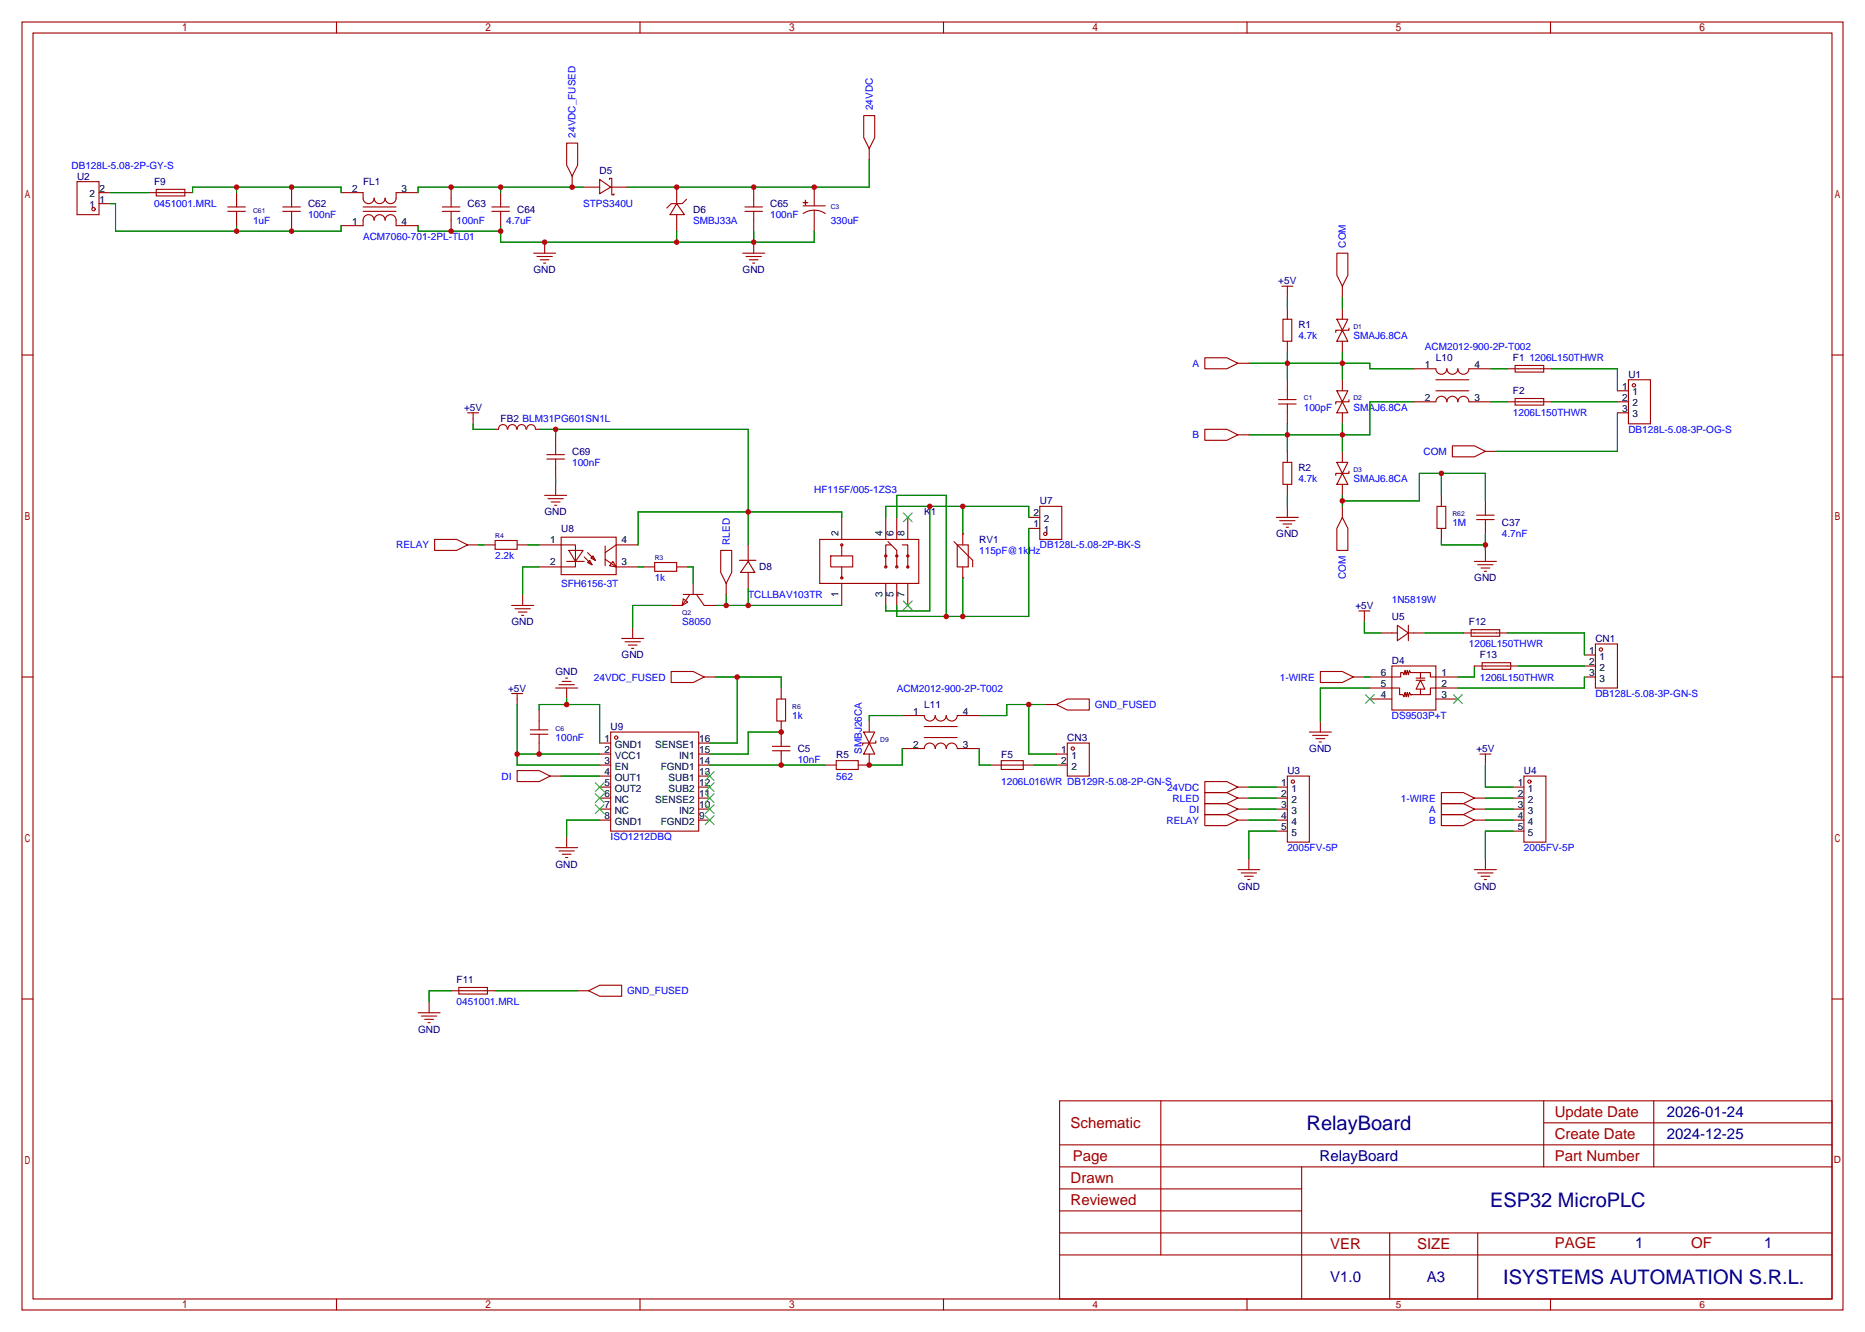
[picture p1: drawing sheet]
<svg xmlns="http://www.w3.org/2000/svg" width="431mm" height="307mm" viewBox="0 0 431 307" stroke-linecap="round" stroke-linejoin="round" font-family="sans-serif">
<g fill="none" stroke="#a10000" stroke-width=".25">
<path d="M5.1 5.1h420.3v297.2h-420.3zM7.6 7.6h415.3v292.1h-415.3zM77.7 5.1v2.5M147.7 5.1v2.5M217.8 5.1v2.5M287.9 5.1v2.5M357.9 5.1v2.5M130.8 33h2.5v5.1l-1.2 2.5-1.3-2.5zM199.4 26.7h2.5v5.1l-1.2 2.5-1.3-2.5zM200.7 34.3v2.5M17.8 41.9h5.1v7.6h-5.1zM22.9 47h2.5"/>
<path d="M22.9 44.4h2.5M34.3 44.4h10.1M36.1 43.7h6.6v1.5h-6.6zM52.6 48.8h4M52.6 47.8h4M54.6 44.4v3.4M54.6 48.8v3.3M65.3 48.8h4M65.3 47.8h4M67.3 43.2v4.6M67.3 48.8v4.5M78.7 52.1h5.1v-1.3a1.27 1.27 0 0 1 1.3-1.3 1.27 1.27 0 0 1 1.3 1.3 1.27 1.27 0 0 1 1.2-1.3 1.27 1.27 0 0 1 1.3 1.3 1.27 1.27 0 0 1 1.3-1.3 1.27 1.27 0 0 1 1.2 1.3v1.3h5.1"/>
<path d="M78.7 44.4h5.1v1.3a1.27 1.27 0 0 0 1.3 1.3 1.27 1.27 0 0 0 1.3-1.3 1.27 1.27 0 0 0 1.2 1.3 1.27 1.27 0 0 0 1.3-1.3 1.27 1.27 0 0 0 1.3 1.3 1.27 1.27 0 0 0 1.2-1.3v-1.3h5.1M83.8 48.8h7.6M83.8 47.8h7.6M102.1 48.8h4.1M102.1 47.8h4.1M104.1 43.2v4.6M104.1 48.8v4.5M113.5 48.8h4.1M113.5 47.8h4.1M115.6 44.4v3.4M115.6 48.8v3.3M123.2 58.4h5.1"/>
<path d="M124 59.2h3.5M124.7 59.9h2M125.7 55.9v2.5M132.1 40.6v2.6M134.6 43.2h3.8M138.4 41.4l2.6 1.8-2.6 1.5zM140.7 41.4v-.3h.5v3.9h.5v-.3M141 43.2h3.8M156.2 47l1.8 2.5h-3.3zM156.2 43.2v3.8M156.2 49.5v3.8M158.5 46l-1 1h-2.6l-1 1"/>
<path d="M171.4 58.4h5.1M172 48.8h4M172 47.8h4M172.2 59.2h3.6M173 59.9h2M174 43.2v4.6M174 48.8v4.5M174 55.9v2.5M185.4 46.7l1 .1zM185.4 47.5h5.1M185.9 46.2l.1 1zM188 48.5l1.5 .3 1 .5"/>
<path d="M188 48.5l-1.1 .1-1.5 .7M188 43.2v4.3M188 48.5v4.8M308.6 58.4h2.5v5.1l-1.2 2.5-1.3-2.5zM125.5 60.7h.5M173.7 60.7h.5M295.9 66h2.5M296.2 73.7h2v5h-2zM297.2 66v2.6M297.2 71.1v2.6M297.2 78.7v2.6M308.6 73.7h2.5l-1.2 2.5z"/>
<path d="M309.9 76.2l1.2 2.5h-2.5zM309.9 66v2.6M309.9 71.1v2.6M309.9 78.7v2.6M311.4 75.7v.5h-3v.5M5.1 81.9h2.5M107.9 95.2h2.6M109.2 95.2v2.6M117.1 99a1.01 1.01 0 0 0-1-1 1.01 1.01 0 0 0-1 1l-.8 .1M117.2 99a1.01 1.01 0 0 1 1.1-1 1.01 1.01 0 0 1 1 1M119.4 99a1.01 1.01 0 0 1 1-1 1.01 1.01 0 0 1 1 1M121.6 99a1.01 1.01 0 0 1 1-1 1.01 1.01 0 0 1 1 1"/>
<path d="M123.7 99.1h.8M278.1 82.6h5.1l2.6 1.2-2.6 1.3h-5.1zM278.1 99.1h5.1l2.6 1.2-2.6 1.3h-5.1zM285.8 83.8h2.5M295.1 93.2h4.1M295.1 92.2h4.1M297.2 87.6v4.6M297.2 93.2v4.6M308.6 90.2h2.5l-1.2 2.5zM309.9 92.7l1.2 2.5h-2.5zM309.9 87.6v2.6M309.9 95.2v2.6"/>
<path d="M311.4 92.2v.5h-3v.5M326.4 85.1h5.1a1.27 1.27 0 0 0 1.2 1.3 1.27 1.27 0 0 0 1.3-1.3 1.27 1.27 0 0 0 1.3 1.3 1.27 1.27 0 0 0 1.2-1.3 1.27 1.27 0 0 0 1.3 1.3 1.27 1.27 0 0 0 1.3-1.3h5.1M326.4 92.7h5.1a1.27 1.27 0 0 1 1.2-1.3 1.27 1.27 0 0 1 1.3 1.3 1.27 1.27 0 0 1 1.3-1.3 1.27 1.27 0 0 1 1.2 1.3 1.27 1.27 0 0 1 1.3-1.3 1.27 1.27 0 0 1 1.3 1.3h5.1M331.5 90.2h7.6M331.5 87.6h7.6M348 92.7h10.1M348 85.1h10.1M349.8 84.3h6.6v1.6h-6.6zM349.8 91.9h6.6v1.6h-6.6zM373.4 90.2h2.5M373.4 92.7h2.5M373.4 95.2h2.5"/>
<path d="M375.9 87.6h5.1v10.2h-5.1zM422.9 81.9h2.5M125.7 114.3h5.1M126.2 105.9h4.1M126.2 104.9h4.1M126.5 115.1h3.5M127.3 115.8h2M128 116.6h.5M128.3 100.3v4.6M128.3 105.9v4.6M128.3 111.8v2.5M194.3 119.4v5.1"/>
<path d="M204.5 119.4v5.1M207 119.4v5.1M209.5 119.4v5.1M237.5 119.4h2.5M240 116.8h5.1v7.7h-5.1zM285.8 100.3h2.5M294.6 119.4h5.1M296.2 106.7h2v5.1h-2zM297.2 104.1v2.6M297.2 111.8v2.5M297.2 116.8v2.6M308.6 106.7h2.5l-1.2 2.5z"/>
<path d="M309.9 109.2l1.2 2.6h-2.5zM309.9 119.4l1.2 2.5v5.1h-2.5v-5.1zM309.9 104.1v2.6M309.9 111.8v2.5M309.9 116.8v2.6M311.4 108.7v.5h-3v.5M331.7 116.8h2.1v5.1h-2.1zM332.7 114.3v2.5M335.3 102.9h5.1l2.5 1.2-2.5 1.3h-5.1zM340.9 119.9h4M340.9 118.9h4M342.9 104.1h2.5"/>
<path d="M342.9 115.6v3.3M342.9 119.9v3.3M100.3 124.5h5.1l2.5 1.2-2.5 1.3h-5.1zM107.9 125.7h2.6M111.8 125.7h2.5M114.3 124.7h5.1v2h-5.1zM118.1 139.7h5.1M119.4 125.7h2.5M120.6 137.2v2.5M124.5 125.7h8.3v5.1h-8.3M129.5 124h12.7v8.6h-12.7zM130.8 129.5h4.1"/>
<path d="M131.3 127h3.3l-1.8 2.5zM134.9 128.5l1.8 1.8M135.6 129.8l.5-.5 .6 1zM135.6 127.5l1.8 1.8M136.9 128.3l.5 1-1-.5zM139.7 129l2.5 1.8M139.7 126v4.6M141.5 129.5l.7 1.3-1.5-.2zM142.2 130.8h5.1M147.3 125.7h-5.1l-2.5 1.8M148.6 130.8h2.5M151.1 129.8h5.1v2h-5.1z"/>
<path d="M154.9 139.7h2.6M156.2 130.8h2.5M157.7 138.2l1 .7-1.2 .8zM157.7 137.2h4.6M159.3 137.2l-1.8 2.5M160 134.6v2.6M160.8 137.2l1.8 2.5h2.5M166.4 127h2.5v5.1l-1.3 2.5-1.2-2.5zM167.6 134.6v2.6M170.7 129.3h3.8M172.7 129.5l1.5 2.6h-3.3zM172.7 125.7v3.8"/>
<path d="M172.7 132.1v3.8M189.2 124.5h22.9v10.1h-22.9zM191.8 128.3h5v2.5h-5zM194.3 125.7v2.6M194.3 130.8v2.5M194.3 134.6v5.1M204.5 134.6v5.1M205 125l2 2v3.8M205.7 125.7h-1.2v5.1M207 134.6v5.1M208.3 125.7h1.2v5.4M209.5 134.6v5.1"/>
<path d="M220.2 125l4.3 4.3v1.5M221 125.7h2.5v5.1h-2.5zM222.2 133.3h.1M222.2 123.2h.1M222.2 123.2v2.5M222.2 130.8v2.5M237.5 121.9h2.5M295.4 120.1h3.6M296.2 120.9h2M296.9 121.7h.5M332.7 121.9v2.6M340.4 129.5h5"/>
<path d="M341.1 130.3h3.6M341.9 131.1h2M342.6 131.8h.6M342.9 127v2.5M5.1 156.2h2.5M118.9 140.5h3.5M119.6 141.2h2.1M120.4 142h.5M128.3 158.8h5M129 158h3.6M129.8 157.2h2M130.6 156.5h.5"/>
<path d="M130.8 158.8v2.5M143.5 147.3h5.1M144.3 148.1h3.5M145 148.8h2.1M145.8 149.6h.5M146 144.8v2.5M154.9 154.9h5.1l2.6 1.3-2.6 1.3h-5.1zM162.6 156.2h2.5M180.3 158.8v2.5M304.8 154.9h5.1l2.5 1.3-2.5 1.3h-5.1zM312.4 156.2h2.6M313.7 141h2.5"/>
<path d="M315 141v2.5M316.2 156.2h7.1v-1h.5l.3 .5 .3-1 .2 1 .3-1 .2 1 .3-1 .2 .5h4.6v1h6.3M316.2 158.8h6.9v1.5h.7l.3 .5 .3-1 .2 1 .3-1 .2 1 .3-1 .2 .5h4.6v-1.5h6.3M318.8 146h3.8M321.3 153.7h10.2v10.1h-10.2zM322.6 144.3l2.5 1.7-2.5 1.8zM325.1 144.3v3.5M325.1 146h3.8M326.9 157h2M326.9 156.5h2M327.9 157l1 2h-2zM327.9 155.2v1.3"/>
<path d="M327.9 159v1.3M337.8 146h10.2M339.6 145.3h6.6v1.5h-6.6zM340.4 153.7h10.1M342.1 152.9h6.6v1.5h-6.6zM365.8 156.2h2.5M365.8 151.1h2.5M365.8 153.7h2.5M368.3 148.6h5.1v10.2h-5.1zM422.9 156.2h2.5M118.1 160h2.5M119.4 177.8h5.1l2.5 1.3-2.5 1.2h-5.1z"/>
<path d="M119.4 160v2.6M122.4 169.4h4.1M122.4 168.4h4.1M124.5 163.8v4.6M124.5 169.4v4.6M127 179.1h2.5M138.4 174h2.6M138.4 171.4h2.6M138.4 176.5h2.6M138.4 179.1h2.6M141 168.9h20.3v22.9h-20.3zM161.3 174h2.5"/>
<path d="M161.3 171.4h2.5M161.3 176.5h2.5M161.3 179.1h2.5M178.3 173.2h4.1M178.3 172.2h4.1M179.3 161.3h2.1v5.1h-2.1zM180.3 166.4v5.8M180.3 173.2v3.3M190.5 176.5h2.5M193 175.5h5.1v2h-5.1zM199.4 168.9h2.5l-1.2 2.5zM200.7 171.4l1.2 2.6h-2.5z"/>
<path d="M200.7 166.4v2.5M200.7 174v2.5h-2.6M202.2 170.9v.5h-3.1v.6M208.3 165.1h5.1a1.27 1.27 0 0 0 1.2 1.3 1.27 1.27 0 0 0 1.3-1.3 1.27 1.27 0 0 0 1.3 1.3 1.27 1.27 0 0 0 1.2-1.3 1.27 1.27 0 0 0 1.3 1.3 1.27 1.27 0 0 0 1.3-1.3h5.1M208.3 172.7h5.1a1.27 1.27 0 0 1 1.2-1.3 1.27 1.27 0 0 1 1.3 1.3 1.27 1.27 0 0 1 1.3-1.3 1.27 1.27 0 0 1 1.2 1.3 1.27 1.27 0 0 1 1.3-1.3 1.27 1.27 0 0 1 1.3 1.3h5.1M213.4 167.6h7.6M213.4 170.2h7.6M228.6 176.5h10.2M231.1 175.5h5.1v2h-5.1zM241.3 162.6h2.5M243.8 162.6l2.6-1.3h5.1v2.5h-5.1zM243.8 174h2.6"/>
<path d="M243.8 176.5h2.6M246.4 171.4h5.1v7.7h-5.1zM297.2 179.1h5.1v15.2h-5.1zM302.3 168.9h5M303 169.7h3.6M303.8 170.4h2M304.5 171.2h.6M304.8 166.4v2.5M316.2 161.3h5.1M331.5 161.3h5M341.6 174h2.6M342.9 174v2.5"/>
<path d="M351.8 179.1h5.1v15.2h-5.1zM128.3 195.6h5M129 196.3h3.6M129.8 197.1h2M130.6 197.9h.5M130.8 193v2.6M138.4 181.6h2.6M138.4 184.1h2.6M138.4 186.7h2.6M138.4 189.2h2.6M161.3 181.6h2.5M161.3 184.1h2.5"/>
<path d="M161.3 186.7h2.5M161.3 189.2h2.5M278.1 180.3h5.1l2.6 1.3-2.6 1.3h-5.1zM278.1 182.9h5.1l2.6 1.2-2.6 1.3h-5.1zM278.1 185.4h5.1l2.6 1.3-2.6 1.3h-5.1zM278.1 188h5.1l2.6 1.2-2.6 1.3h-5.1zM285.8 181.6h2.5M285.8 184.1h2.5M285.8 186.7h2.5M285.8 189.2h2.5M288.3 198.1v2.6M294.6 181.6h2.6"/>
<path d="M294.6 184.1h2.6M294.6 186.7h2.6M294.6 189.2h2.6M294.6 191.8h2.6M332.7 185.4h5.1l2.6 1.3-2.6 1.3h-5.1zM332.7 188h5.1l2.6 1.2-2.6 1.3h-5.1zM332.7 182.9h5.1l2.6 1.2-2.6 1.3h-5.1zM340.4 184.1h2.5M340.4 186.7h2.5M340.4 189.2h2.5M342.9 198.1v2.6M349.2 181.6h2.6"/>
<path d="M349.2 184.1h2.6M349.2 186.7h2.6M349.2 189.2h2.6M349.2 191.8h2.6M285.8 200.7h5M286.5 201.4h3.6M287.3 202.2h2M288 202.9h.5M340.4 200.7h5M341.1 201.4h3.6M341.9 202.2h2M342.6 202.9h.6"/>
<path d="M5.1 230.5h2.5M96.5 233.7h5.1M97.3 234.4h3.5M98 235.2h2.1M98.8 236h.5M99.1 231.1v2.6M104.1 228.6h10.2M105.9 227.8h6.6v1.6h-6.6zM133.3 228.6h2.6M135.9 228.6l2.5-1.3h5.1v2.6h-5.1zM422.9 230.5h2.5M244.6 254h178.3v45.7h-178.3z"/>
<path d="M268 254v35.6M356.4 254v15.2M356.4 259.1h66.5M381.8 254v15.2M244.6 274.3h55.9M244.6 269.2h178.3M244.6 279.4h55.9M244.6 264.2h178.3M300.5 269.2v30.5M77.7 299.7v2.6M147.7 299.7v2.6M217.8 299.7v2.6"/>
<path d="M244.6 289.6h178.3M244.6 284.5h178.3M287.9 299.7v2.6M320.8 284.5v15.2M341.1 284.5v15.2M357.9 299.7v2.6"/>
<circle cx="21.6" cy="48.3" r=".38"/>
<circle cx="377.2" cy="88.9" r=".38"/>
<circle cx="194.3" cy="133.4" r=".25"/>
<circle cx="194.3" cy="125.7" r=".25"/>
<circle cx="204.5" cy="130.8" r=".25"/>
<circle cx="204.5" cy="128.3" r=".25"/>
<circle cx="207" cy="128.3" r=".25"/>
<circle cx="207" cy="130.8" r=".25"/>
<circle cx="209.5" cy="130.8" r=".25"/>
<circle cx="209.5" cy="128.3" r=".25"/>
<circle cx="241.3" cy="123.2" r=".38"/>
<circle cx="369.6" cy="149.9" r=".38"/>
<circle cx="142.2" cy="170.2" r=".38"/>
<circle cx="247.6" cy="172.7" r=".38"/>
<circle cx="298.4" cy="180.3" r=".38"/>
<circle cx="353.1" cy="180.3" r=".38"/>
</g>
<g fill="none" stroke="#008700" stroke-width=".25">
<path d="M200.7 36.8v6.4h-55.9M25.4 47h1.3v6.3h52v-1.2M25.4 44.4h8.9M44.4 44.4v-1.2h34.3v1.2M54.6 43.2v1.2M54.6 52.1v1.2M96.5 52.1v1.2h19.1M115.6 52.1v3.8h72.4v-2.6M115.6 43.2v1.2M134.6 43.2h-38.1v1.2M156.2 53.3v2.6M174 53.3v2.6"/>
<path d="M297.2 68.6v2.5M309.9 68.6v2.5M109.2 97.8v1.3h5.1M124.5 99.1h48.2v26.6M128.3 99.1v1.2M288.3 83.8h27.9v1.3h10.2M297.2 81.3v6.3M297.2 97.8v6.3M309.9 81.3v6.3M309.9 97.8v6.3M326.4 92.7h-10.2v7.6h-27.9M344.2 85.1h3.8"/>
<path d="M344.2 92.7h3.8M358.1 85.1h15.3v5.1M358.1 92.7h15.3M373.4 95.2v8.9h-28M128.3 110.5v1.3M194.3 119.4v-1.3h-47v7.6M204.5 119.4v-2.6h33v2.6M207 119.4v-5.1h11.4v27.9M214.6 116.8v24.2h-10.1v-1.3M222.2 116.8v6.4M297.2 114.3v2.5M309.9 114.3v2.5"/>
<path d="M309.9 115.6h17.8v-6.4h15.2v6.4M332.7 109.2v5.1M110.5 125.7h1.3M121.9 125.7h2.6M124.5 130.8h-3.9v6.4M147.3 130.8h1.3M154.9 139.7h-8.9v5.1M158.7 130.8h1.3v3.8M165.1 139.7h29.2M167.6 137.2v2.5M172.7 135.9v3.8M222.2 133.3v8.9"/>
<path d="M237.5 121.9v20.3h-30.5v-2.5M332.7 124.5v1.2h10.2M342.9 123.2v3.8M165.1 156.2h15.2v2.6M170.2 156.2v15.2h-6.4M315 143.5v2.5h3.8M315 156.2h1.2M316.2 158.8h-11.4v7.6M328.9 146h8.9M340.4 153.7v2.5h-3.9M348 146h17.8v5.1M350.5 153.7h15.3"/>
<path d="M365.8 156.2v2.6h-29.3M119.4 174h19M119.4 162.6v13.9h19M124.5 163.8v-1.2h13.9v8.8M129.5 179.1h8.9M130.8 161.3v1.3M163.8 176.5h26.7M180.3 168.9h-7.6v5.1h-8.9M208.3 165.1h-7.6v1.3M208.3 172.7v3.8h-7.6M226.1 172.7v3.8h2.5M237.5 162.6v11.4h6.3"/>
<path d="M238.8 176.5h5M241.3 162.6h-8.9v2.5h-6.3M342.9 176.5v5.1h6.3M138.4 189.2h-7.6v3.8M288.3 186.7h6.3M288.3 189.2h6.3M288.3 181.6h6.3M288.3 184.1h6.3M294.6 191.8h-6.3v6.3M342.9 186.7h6.3M342.9 189.2h6.3M342.9 184.1h6.3"/>
<path d="M349.2 191.8h-6.3v6.3M104.1 228.6h-5v2.5M114.3 228.6h19"/>
</g>
<g fill="none" stroke="#3c3" stroke-width=".25">
<path d="M208.5 118.4l2.1 2M210.6 118.4l-2.1 2M208.5 138.7l2.1 2M210.6 138.7l-2.1 2M162.8 178.1l2 2M164.8 178.1l-2 2M315.2 160.3l2 2M317.2 160.3l-2 2M335.5 160.3l2.1 2M337.6 160.3l-2.1 2M137.4 180.6l2 2M137.4 183.1l2 2.1"/>
<path d="M137.4 185.7l2 2M139.4 180.6l-2 2M139.4 183.1l-2 2.1M139.4 185.7l-2 2M162.8 188.2l2 2M162.8 185.7l2 2M162.8 183.1l2 2.1M162.8 180.6l2 2M164.8 188.2l-2 2M164.8 185.7l-2 2M164.8 183.1l-2 2.1M164.8 180.6l-2 2"/>
</g>
<g fill="#c00">
<circle cx="309.9" cy="83.8" r=".63"/>
<circle cx="297.2" cy="83.8" r=".63"/>
<circle cx="309.9" cy="100.3" r=".63"/>
<circle cx="297.2" cy="100.3" r=".63"/>
<circle cx="309.9" cy="115.6" r=".63"/>
<circle cx="332.7" cy="109.2" r=".63"/>
<circle cx="54.6" cy="53.3" r=".63"/>
<circle cx="67.3" cy="53.3" r=".63"/>
<circle cx="156.2" cy="43.2" r=".63"/>
<circle cx="174" cy="43.2" r=".63"/>
<circle cx="188" cy="43.2" r=".63"/>
<circle cx="174" cy="55.9" r=".63"/>
<circle cx="156.2" cy="55.9" r=".63"/>
<circle cx="125.7" cy="55.9" r=".63"/>
<circle cx="115.6" cy="53.3" r=".63"/>
<circle cx="104.1" cy="53.3" r=".63"/>
<circle cx="222.3" cy="116.8" r=".63"/>
<circle cx="214.6" cy="116.8" r=".63"/>
<circle cx="222.3" cy="142.2" r=".63"/>
<circle cx="218.4" cy="142.2" r=".63"/>
<circle cx="172.7" cy="118.1" r=".63"/>
<circle cx="128.3" cy="99.1" r=".63"/>
<circle cx="172.7" cy="139.7" r=".63"/>
<circle cx="167.6" cy="139.7" r=".63"/>
<circle cx="180.3" cy="168.9" r=".63"/>
<circle cx="180.3" cy="176.5" r=".63"/>
<circle cx="170.2" cy="156.2" r=".63"/>
<circle cx="119.4" cy="174" r=".63"/>
<circle cx="124.5" cy="174" r=".63"/>
<circle cx="130.8" cy="162.6" r=".63"/>
<circle cx="342.9" cy="125.7" r=".63"/>
<circle cx="54.6" cy="43.2" r=".63"/>
<circle cx="67.3" cy="43.2" r=".63"/>
<circle cx="104.1" cy="43.2" r=".63"/>
<circle cx="115.6" cy="43.2" r=".63"/>
<circle cx="132.1" cy="43.2" r=".63"/>
<circle cx="200.7" cy="176.5" r=".63"/>
<circle cx="237.5" cy="162.6" r=".63"/>
</g>
<g font-size="4.6" fill="#000080">
<text x="301.6" y="260.7">RelayBoard</text>
<text x="344" y="278.5">ESP32 MicroPLC</text>
<text x="347" y="296.3">ISYSTEMS AUTOMATION S.R.L.</text>
</g>
<g font-size="3.5" fill="#a00000">
<text x="358.9" y="257.8">Update Date</text>
<text x="247.1" y="260.3">Schematic</text>
<text x="358.9" y="262.8">Create Date</text>
<text x="247.6" y="267.9">Page</text>
<text x="358.9" y="267.9">Part Number</text>
<text x="247.1" y="273">Drawn</text>
<text x="247.1" y="278.1">Reviewed</text>
<text x="358.9" y="288">PAGE</text>
<text x="390.4" y="288">OF</text>
<text x="307.1" y="288.2">VER</text>
<text x="327.1" y="288.2">SIZE</text>
</g>
<g font-size="3.5" fill="#000080">
<text x="384.8" y="257.8">2026-01-24</text>
<text x="384.8" y="262.8">2024-12-25</text>
<text x="304.6" y="267.9">RelayBoard</text>
<text x="377.5" y="288">1</text>
<text x="407.2" y="288">1</text>
<text x="307.1" y="295.9">V1.0</text>
<text x="329.4" y="295.9">A3</text>
</g>
<g font-size="2.3" fill="#00f">
<text x="201.5" y="25.4" transform="rotate(-90 201.5 25.4)">24VDC</text>
<text x="132.9" y="31.8" transform="rotate(-90 132.9 31.8)">24VDC_FUSED</text>
<text x="16.5" y="38.9">DB128L-5.08-2P-GY-S</text>
<text x="35.6" y="47.8">0451001.MRL</text>
<text x="134.6" y="47.8">STPS340U</text>
<text x="58.4" y="51.6">1uF</text>
<text x="71.1" y="50.3">100nF</text>
<text x="105.4" y="51.6">100nF</text>
<text x="116.8" y="51.6">4.7uF</text>
<text x="160" y="51.6">SMBJ33A</text>
<text x="177.8" y="50.3">100nF</text>
<text x="191.8" y="51.6">330uF</text>
<text x="83.8" y="55.4">ACM7060-701-2PL-TL01</text>
<text x="310.7" y="57.2" transform="rotate(-90 310.7 57.2)">COM</text>
<text x="299.7" y="78.3">4.7k</text>
<text x="312.4" y="78.3">SMAJ6.8CA</text>
<text x="328.9" y="80.8">ACM2012-900-2P-T002</text>
<text x="353.1" y="83.4">1206L150THWR</text>
<text x="275.3" y="84.6">A</text>
<text x="301" y="94.8">100pF</text>
<text x="312.4" y="94.8">SMAJ6.8CA</text>
<text x="275.3" y="101.1">B</text>
<text x="349.2" y="96.1">1206L150THWR</text>
<text x="375.9" y="99.9">DB128L-5.08-3P-OG-S</text>
<text x="132.1" y="107.5">100nF</text>
<text x="328.6" y="104.9">COM</text>
<text x="188" y="113.8">HF115F/005-1ZS3</text>
<text x="299.7" y="111.3">4.7k</text>
<text x="312.4" y="111.3">SMAJ6.8CA</text>
<text x="168.4" y="125.7" transform="rotate(-90 168.4 125.7)">RLED</text>
<text x="335.3" y="121.5">1M</text>
<text x="346.7" y="124">4.7nF</text>
<text x="91.5" y="126.5">RELAY</text>
<text x="114.3" y="129.1">2.2k</text>
<text x="226.1" y="127.8">115pF@1kHz</text>
<text x="240" y="126.5">DB128L-5.08-2P-BK-S</text>
<text x="129.5" y="135.4">SFH6156-3T</text>
<text x="151.1" y="134.2">1k</text>
<text x="172.7" y="138">TCLLBAV103TR</text>
<text x="310.7" y="133.7" transform="rotate(-90 310.7 133.7)">COM</text>
<text x="321.3" y="139.2">1N5819W</text>
<text x="157.5" y="144.3">S8050</text>
<text x="339.1" y="149.4">1206L150THWR</text>
<text x="137.1" y="157">24VDC_FUSED</text>
<text x="207" y="159.6">ACM2012-900-2P-T002</text>
<text x="295.4" y="157">1-WIRE</text>
<text x="341.6" y="157">1206L150THWR</text>
<text x="368.3" y="160.8">DB128L-5.08-3P-GN-S</text>
<text x="182.9" y="165.9">1k</text>
<text x="252.7" y="163.4">GND_FUSED</text>
<text x="321.3" y="165.9">DS9503P+T</text>
<text x="128.3" y="171">100nF</text>
<text x="198.9" y="174" transform="rotate(-90 198.9 174)">SMBJ26CA</text>
<text x="115.8" y="179.9">DI</text>
<text x="184.1" y="176.1">10nF</text>
<text x="193" y="179.9">562</text>
<text x="231.1" y="181.1">1206L016WR DB129R-5.08-2P-GN-S</text>
<text x="269.4" y="182.4">24VDC</text>
<text x="270.7" y="185">RLED</text>
<text x="323.4" y="185">1-WIRE</text>
<text x="269.3" y="190">RELAY</text>
<text x="274.5" y="187.5">DI</text>
<text x="329.9" y="187.5">A</text>
<text x="329.9" y="190">B</text>
<text x="141" y="193.8">ISO1212DBQ</text>
<text x="297.2" y="196.4">2005FV-5P</text>
<text x="351.8" y="196.4">2005FV-5P</text>
<text x="105.4" y="231.9">0451001.MRL</text>
<text x="144.8" y="229.4">GND_FUSED</text>
</g>
<g font-size="2.3" fill="#000080">
<text x="17.8" y="41.4">U2</text>
<text x="138.4" y="40.2">D5</text>
<text x="35.6" y="42.7">F9</text>
<text x="71.1" y="47.8">C62</text>
<text x="83.8" y="42.7">FL1</text>
<text x="107.9" y="47.8">C63</text>
<text x="177.8" y="47.8">C65</text>
<text x="119.4" y="49.1">C64</text>
<text x="160" y="49.1">D6</text>
<text x="123.2" y="63">GND</text>
<text x="171.4" y="63">GND</text>
<text x="295.1" y="65.6">+5V</text>
<text x="299.7" y="75.7">R1</text>
<text x="331.5" y="83.4">L10</text>
<text x="349.2" y="83.4">F1</text>
<text x="375.9" y="87.2">U1</text>
<text x="107.1" y="94.8">+5V</text>
<text x="349.2" y="91">F2</text>
<text x="115.6" y="97.3">FB2 BLM31PG601SN1L</text>
<text x="132.1" y="104.9">C69</text>
<text x="299.7" y="108.8">R2</text>
<text x="125.7" y="118.9">GND</text>
<text x="213.4" y="118.9">K1</text>
<text x="240" y="116.4">U7</text>
<text x="129.5" y="122.7">U8</text>
<text x="226.1" y="125.3">RV1</text>
<text x="294.6" y="124">GND</text>
<text x="346.7" y="121.5">C37</text>
<text x="175.3" y="131.6">D8</text>
<text x="340.3" y="134.2">GND</text>
<text x="312.9" y="140.5">+5V</text>
<text x="321.3" y="143">U5</text>
<text x="118.1" y="144.3">GND</text>
<text x="339.1" y="144.3">F12</text>
<text x="368.3" y="148.1">CN1</text>
<text x="128.2" y="155.7">GND</text>
<text x="143.5" y="151.9">GND</text>
<text x="321.3" y="153.2">D4</text>
<text x="341.6" y="151.9">F13</text>
<text x="117.3" y="159.6">+5V</text>
<text x="213.4" y="163.4">L11</text>
<text x="141" y="168.4">U9</text>
<text x="184.1" y="173.5">C5</text>
<text x="246.4" y="171">CN3</text>
<text x="302.2" y="173.5">GND</text>
<text x="340.8" y="173.5">+5V</text>
<text x="193" y="174.8">R5</text>
<text x="231.1" y="174.8">F5</text>
<text x="297.2" y="178.6">U3</text>
<text x="351.8" y="178.6">U4</text>
<text x="128.2" y="200.2">GND</text>
<text x="285.7" y="205.3">GND</text>
<text x="340.3" y="205.3">GND</text>
<text x="105.4" y="226.9">F11</text>
<text x="96.5" y="238.3">GND</text>
</g>
<g font-size="2.3">
<text x="20.6" y="45.5">2</text>
<text x="23" y="46.8">1</text>
<text x="23" y="44.2">2</text>
<text x="81.3" y="44.2">2</text>
<text x="92.7" y="44.2">3</text>
<text x="20.6" y="48">1</text>
<text x="81.3" y="51.8">1</text>
<text x="92.7" y="51.8">4</text>
<text x="328.9" y="84.9">1</text>
<text x="340.4" y="84.9">4</text>
<text x="374.5" y="89.9">1</text>
<text x="328.9" y="92.5">2</text>
<text x="340.4" y="92.5">3</text>
<text x="374.5" y="92.5">2</text>
<text x="374.5" y="95">3</text>
<text x="376.9" y="91.2">1</text>
<text x="376.9" y="93.8">2</text>
<text x="376.9" y="96.3">3</text>
<text x="238.6" y="119.2">2</text>
<text x="127" y="125.4">1</text>
<text x="143.5" y="125.4">4</text>
<text x="193.6" y="123.7" transform="rotate(-90 193.6 123.7)">2</text>
<text x="203.8" y="123.7" transform="rotate(-90 203.8 123.7)">4</text>
<text x="206.3" y="123.7" transform="rotate(-90 206.3 123.7)">6</text>
<text x="208.8" y="123.7" transform="rotate(-90 208.8 123.7)">8</text>
<text x="238.6" y="121.7">1</text>
<text x="241" y="123">1</text>
<text x="241" y="120.4">2</text>
<text x="127" y="130.5">2</text>
<text x="143.5" y="130.5">3</text>
<text x="193.6" y="137.7" transform="rotate(-90 193.6 137.7)">1</text>
<text x="203.8" y="137.7" transform="rotate(-90 203.8 137.7)">3</text>
<text x="206.3" y="137.7" transform="rotate(-90 206.3 137.7)">5</text>
<text x="208.8" y="137.7" transform="rotate(-90 208.8 137.7)">7</text>
<text x="318.8" y="156">6</text>
<text x="332.7" y="156">1</text>
<text x="366.9" y="150.9">1</text>
<text x="366.9" y="153.4">2</text>
<text x="366.9" y="156">3</text>
<text x="369.2" y="152.2">1</text>
<text x="369.2" y="154.7">2</text>
<text x="318.8" y="161.1">4</text>
<text x="318.8" y="158.5">5</text>
<text x="332.7" y="158.5">2</text>
<text x="332.7" y="161.1">3</text>
<text x="369.2" y="157.3">3</text>
<text x="210.8" y="164.9">1</text>
<text x="222.2" y="164.9">4</text>
<text x="139.6" y="171.2">1</text>
<text x="139.6" y="173.8">2</text>
<text x="141.9" y="172.5">GND1</text>
<text x="151.2" y="172.5">SENSE1</text>
<text x="161.4" y="173.8">15</text>
<text x="161.4" y="171.2">16</text>
<text x="210.8" y="172.5">2</text>
<text x="222.2" y="172.5">3</text>
<text x="245" y="173.8">1</text>
<text x="139.6" y="176.3">3</text>
<text x="139.6" y="178.8">4</text>
<text x="141.9" y="175">VCC1</text>
<text x="141.9" y="177.6">EN</text>
<text x="152.5" y="177.6">FGND1</text>
<text x="156.8" y="175">IN1</text>
<text x="161.4" y="178.8">13</text>
<text x="161.4" y="176.3">14</text>
<text x="245" y="176.3">2</text>
<text x="247.3" y="175">1</text>
<text x="247.3" y="177.6">2</text>
<text x="139.6" y="181.4">5</text>
<text x="139.6" y="183.9">6</text>
<text x="141.9" y="180.1">OUT1</text>
<text x="141.9" y="182.7">OUT2</text>
<text x="141.9" y="185.2">NC</text>
<text x="151.2" y="185.2">SENSE2</text>
<text x="154.3" y="182.7">SUB2</text>
<text x="154.3" y="180.1">SUB1</text>
<text x="161.4" y="183.9">11</text>
<text x="161.4" y="181.4">12</text>
<text x="295.8" y="181.4">1</text>
<text x="295.8" y="183.9">2</text>
<text x="298.1" y="182.7">1</text>
<text x="298.1" y="185.2">2</text>
<text x="350.4" y="181.4">1</text>
<text x="350.4" y="183.9">2</text>
<text x="352.7" y="182.7">1</text>
<text x="352.7" y="185.2">2</text>
<text x="139.6" y="186.5">7</text>
<text x="139.6" y="189">8</text>
<text x="141.9" y="187.7">NC</text>
<text x="141.9" y="190.3">GND1</text>
<text x="152.5" y="190.3">FGND2</text>
<text x="156.8" y="187.7">IN2</text>
<text x="161.4" y="189">9</text>
<text x="161.4" y="186.5">10</text>
<text x="295.8" y="186.5">3</text>
<text x="295.8" y="189">4</text>
<text x="295.8" y="191.5">5</text>
<text x="298.1" y="187.7">3</text>
<text x="298.1" y="190.3">4</text>
<text x="350.4" y="186.5">3</text>
<text x="350.4" y="189">4</text>
<text x="350.4" y="191.5">5</text>
<text x="352.7" y="187.7">3</text>
<text x="352.7" y="190.3">4</text>
<text x="298.1" y="192.8">5</text>
<text x="352.7" y="192.8">5</text>
</g>
<g font-size="2.3" fill="#a00000">
<text x="423.3" y="268.5">D</text>
<text x="252.2" y="301.8">4</text>
<text x="322.3" y="301.8">5</text>
<text x="392.3" y="301.8">6</text>
</g>
<g font-size="1.6" fill="#000080">
<text x="58.4" y="49.2">C61</text>
<text x="191.8" y="48.2">C3</text>
<text x="312.4" y="75.9">D1</text>
<text x="301" y="92.4">C1</text>
<text x="312.4" y="92.4">D2</text>
<text x="312.4" y="108.9">D3</text>
<text x="335.3" y="119.1">R62</text>
<text x="114.3" y="124.1">R4</text>
<text x="151.1" y="129.2">R3</text>
<text x="157.5" y="141.9">Q2</text>
<text x="182.9" y="163.5">R6</text>
<text x="128.3" y="168.6">C6</text>
<text x="203.2" y="171.1">D9</text>
</g>
</svg>
